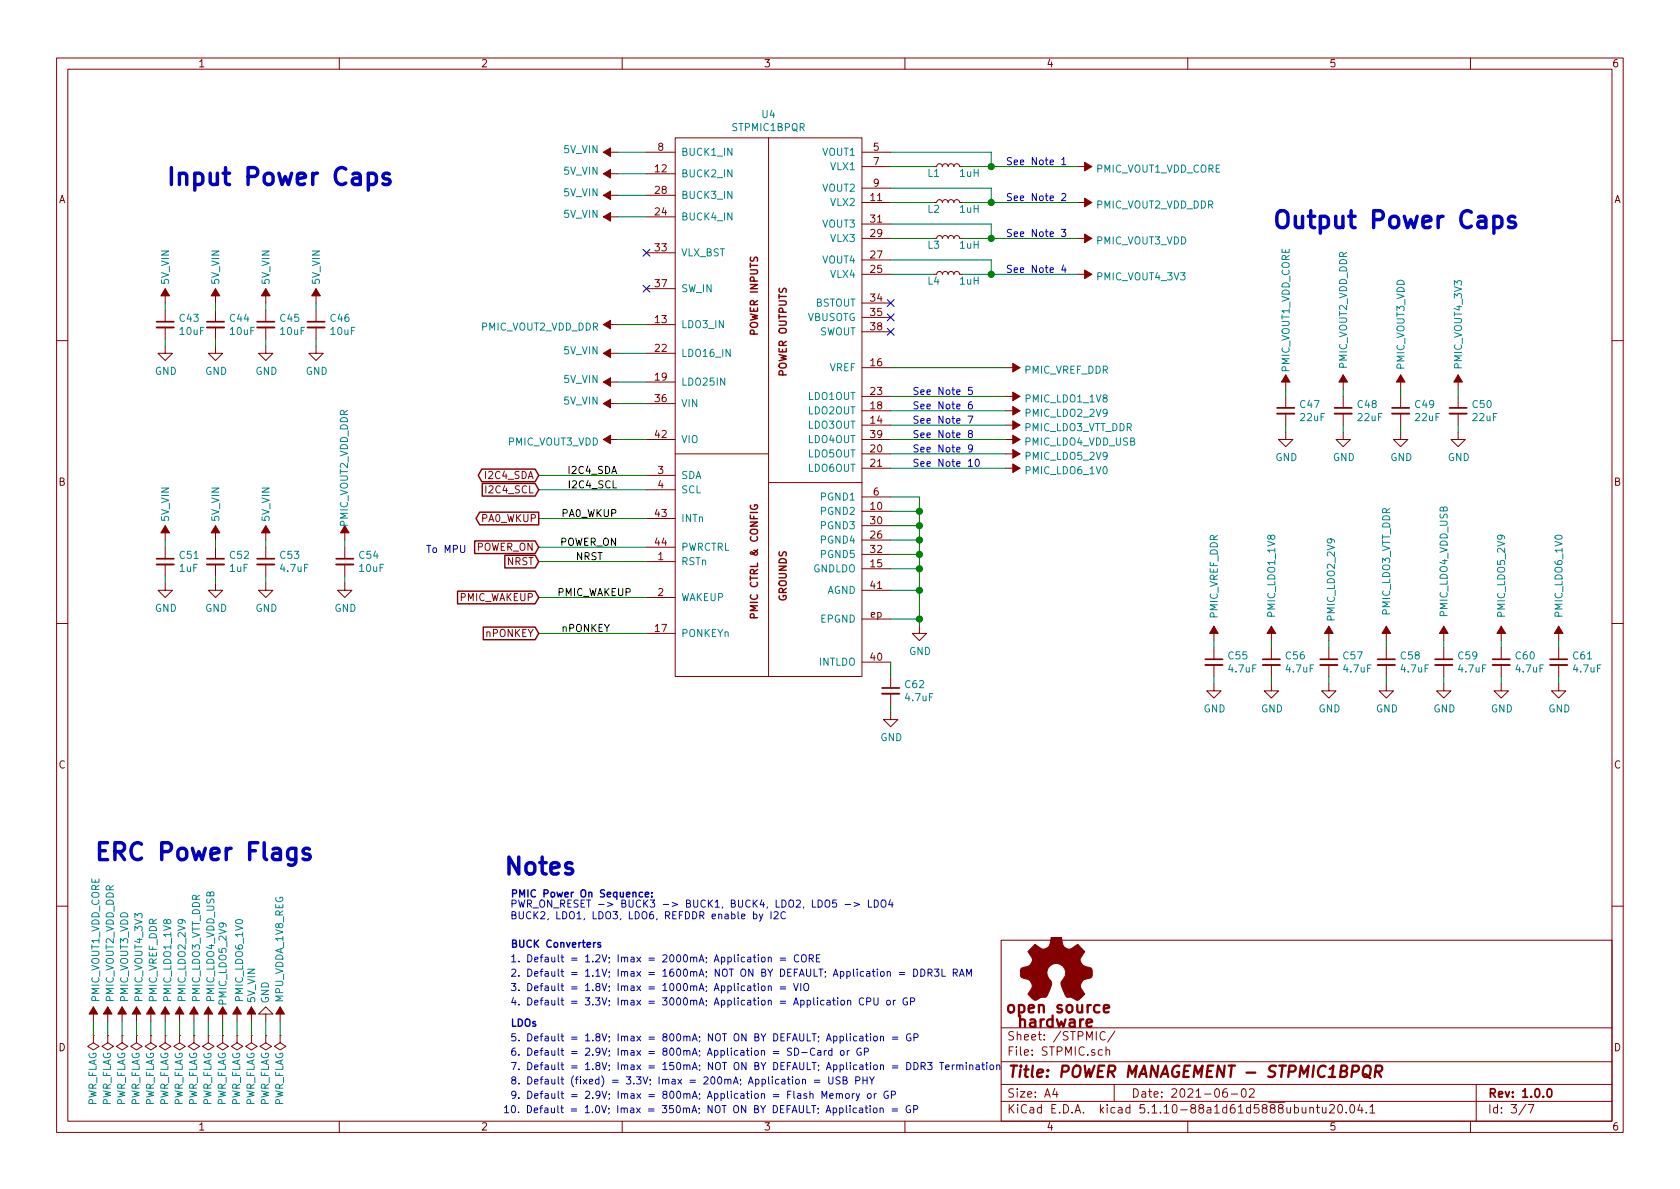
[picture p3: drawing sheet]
<svg xmlns="http://www.w3.org/2000/svg" width="297mm" height="210mm" viewBox="0 0 297 210" stroke-linecap="round" stroke-linejoin="round" font-family="sans-serif">
<g fill="none" stroke="#840000" stroke-width=".18">
<path d="M10 10.3h277v189.9h-277zM12 12.2h273v186.1h-273zM60 10.3v1.9M110 10.3v1.9M160 10.3v1.9M210 10.3v1.9M260 10.3v1.9M106.7 26.9h2.5M106.7 30.7h2.5M106.7 38.3h2.5M106.7 34.5h2.5M114.3 26.9h5.1"/>
<path d="M114.3 30.7h5.1M114.3 38.3h5.1M114.3 34.5h5.1M119.4 24.4h33v95.2h-33zM135.9 24.4v95.2M152.4 29.5h5.1M152.4 35.8h5.1M152.4 26.9h5.1M152.4 39.6h5.1M152.4 33.3h5.1M165.6 35.8l.1-.3 .3-.2 .4 .1 .2 .4 .2-.3 .2-.2 .5 .1 .1 .4 .2-.3 .2-.2 .5 .1 .2 .4 .2-.4 .3-.1 .4 .2 .1 .3M165.6 29.5l.1-.4 .3-.1 .4 .1 .2 .4 .2-.4 .2-.1 .5 .1 .1 .4 .2-.4 .2-.1 .5 .1 .2 .4 .2-.4 .3-.1 .4 .2 .1 .3"/>
<path d="M190.5 29.5h2.5M190.5 35.8h2.5M29.2 51v2.6M29.2 54.9v2M29.2 57.9v2M38.1 51v2.6M38.1 54.9v2M38.1 57.9v2M47 51v2.6M47 54.9v2M47 57.9v2M55.9 51v2.6"/>
<path d="M55.9 54.9v2M55.9 57.9v2M106.7 57.4h2.5M114.3 57.4h5.1M114.3 44.7h5.1M114.3 51h5.1M152.4 42.2h5.1M152.4 48.5h5.1M152.4 46h5.1M152.4 53.6h5.1M152.4 56.1h5.1M152.4 58.7h5.1"/>
<path d="M165.6 48.5l.1-.3 .3-.2 .4 .1 .2 .4 .2-.3 .2-.2 .5 .1 .1 .4 .2-.3 .2-.2 .5 .1 .2 .4 .2-.4 .3-.1 .4 .2 .1 .3M165.6 42.2l.1-.4 .3-.1 .4 .1 .2 .4 .2-.4 .2-.1 .5 .1 .1 .4 .2-.4 .2-.1 .5 .1 .2 .4 .2-.4 .3-.1 .4 .2 .1 .3M190.5 42.2h2.5M190.5 48.5h2.5M10 60.2h2M29.2 61.2v1.3h1.3l-1.3 1.2-1.3-1.2h1.3M38.1 61.2v1.3h1.3l-1.3 1.2-1.3-1.2h1.3M47 61.2v1.3h1.3l-1.3 1.2-1.3-1.2h1.3M55.9 61.2v1.3h1.2l-1.2 1.2-1.3-1.2h1.3M106.7 77.7h2.5M106.7 62.5h2.5M106.7 71.4h2.5"/>
<path d="M106.7 67.6h2.5M114.3 77.7h5.1M114.3 62.5h5.1M114.3 71.4h5.1M114.3 67.6h5.1M152.4 70.1h5.1M152.4 65h5.1M152.4 75.2h5.1M152.4 77.7h5.1M152.4 72.6h5.1M177.8 70.1h2.5M177.8 65h2.5"/>
<path d="M177.8 75.2h2.5M177.8 77.7h2.5M177.8 72.6h2.5M227.3 76.4v1.3h1.3l-1.3 1.3-1.2-1.3h1.2M227.3 66.3v2.5M227.3 70.1v2M227.3 73.1v2.1M237.5 76.4v1.3h1.3l-1.3 1.3-1.3-1.3h1.3M237.5 66.3v2.5M237.5 70.1v2M237.5 73.1v2.1M247.6 76.4v1.3h1.3l-1.3 1.3-1.2-1.3h1.2"/>
<path d="M247.6 66.3v2.5M247.6 70.1v2M247.6 73.1v2.1M257.8 76.4v1.3h1.3l-1.3 1.3-1.3-1.3h1.3M257.8 66.3v2.5M257.8 70.1v2M257.8 73.1v2.1M285 60.2h2M29.2 93v2.5M29.2 96.8v2M29.2 99.8v2M38.1 93v2.5"/>
<path d="M38.1 96.8v2M38.1 99.8v2M47 93v2.5M47 96.8v2M47 99.8v2M61 93v2.5M61 96.8v2M61 99.8v2M114.3 99.3h5.1M114.3 84.1h5.1M114.3 86.6h5.1M114.3 91.7h5.1"/>
<path d="M114.3 96.8h5.1M119.4 80.3h16.5M135.9 85.3h16.5M152.4 82.8h5.1M152.4 80.3h5.1M152.4 90.4h5.1M152.4 95.5h5.1M152.4 93h5.1M152.4 98h5.1M152.4 87.9h5.1M177.8 82.8h2.5M177.8 80.3h2.5"/>
<path d="M10 110.3h2M29.2 103.1v1.3h1.3l-1.3 1.3-1.3-1.3h1.3M38.1 103.1v1.3h1.3l-1.3 1.3-1.3-1.3h1.3M47 103.1v1.3h1.3l-1.3 1.3-1.3-1.3h1.3M61 103.1v1.3h1.2l-1.2 1.3-1.3-1.3h1.3M114.3 112h5.1M114.3 105.7h5.1M152.4 100.6h5.1M152.4 117.1h5.1M152.4 104.4h5.1M152.4 109.5h5.1M157.5 119.6v2.1"/>
<path d="M162.6 110.7v1.3h1.2l-1.2 1.3-1.3-1.3h1.3M214.6 110.7v2.6M214.6 114.5v2.1M214.6 117.6v2M224.8 110.7v2.6M224.8 114.5v2.1M224.8 117.6v2M234.9 110.7v2.6M234.9 114.5v2.1M234.9 117.6v2M245.1 110.7v2.6M245.1 114.5v2.1"/>
<path d="M245.1 117.6v2M255.3 110.7v2.6M255.3 114.5v2.1M255.3 117.6v2M265.4 110.7v2.6M265.4 114.5v2.1M265.4 117.6v2M275.6 110.7v2.6M275.6 114.5v2.1M275.6 117.6v2M285 110.3h2M157.5 126v1.2h1.2l-1.2 1.3-1.3-1.3h1.3"/>
<path d="M157.5 122.7v2M214.6 120.9v1.3h1.3l-1.3 1.2-1.2-1.2h1.2M224.8 120.9v1.3h1.3l-1.3 1.2-1.3-1.2h1.3M234.9 120.9v1.3h1.3l-1.3 1.2-1.2-1.2h1.2M245.1 120.9v1.3h1.3l-1.3 1.2-1.3-1.2h1.3M255.3 120.9v1.3h1.2l-1.2 1.2-1.3-1.2h1.3M265.4 120.9v1.3h1.3l-1.3 1.2-1.2-1.2h1.2M275.6 120.9v1.3h1.3l-1.3 1.2-1.3-1.2h1.3M10 160.2h2M16.5 178v2.6M19 178v2.6M21.6 178v2.6"/>
<path d="M24.1 178v2.6M26.7 178v2.6M29.2 178v2.6M31.7 178v2.6M34.3 178v2.6M36.8 178v2.6M39.4 178v2.6M41.9 178v2.6M44.4 178v2.6M47 179.3h1.3l-1.3-1.3-1.3 1.3h1.3v1.3M49.5 178v2.6M177 166.3h108v32h-108z"/>
<path d="M285 160.2h2M16.5 183.1v1.3l1 .6-1 .7-1-.7 1-.6M16.5 183.1h.1M19 183.1v1.3l1.1 .6-1.1 .7-1-.7 1-.6M19 183.1h.1M21.6 183.1v1.3l1 .6-1 .7-1-.7 1-.6M21.6 183.1h.1M24.1 183.1v1.3l1 .6-1 .7-1-.7 1-.6M24.1 183.1h.1M26.7 183.1v1.3l1 .6-1 .7-1-.7 1-.6M26.7 183.1h.1M29.2 183.1v1.3l1 .6-1 .7-1-.7 1-.6"/>
<path d="M29.2 183.1h.1M31.7 183.1v1.3l1.1 .6-1.1 .7-1-.7 1-.6M31.7 183.1h.1M34.3 183.1v1.3l1 .6-1 .7-1-.7 1-.6M34.3 183.1h.1M36.8 183.1v1.3l1 .6-1 .7-1-.7 1-.6M36.8 183.1h.1M39.4 183.1v1.3l1 .6-1 .7-1-.7 1-.6M39.4 183.1h.1M41.9 183.1v1.3l1 .6-1 .7-1-.7 1-.6M41.9 183.1h.1M44.4 183.1v1.3l1.1 .6-1.1 .7-1-.7 1-.6"/>
<path d="M44.4 183.1h.1M47 183.1v1.3l1 .6-1 .7-1-.7 1-.6M47 183.1h.1M49.5 183.1v1.3l1 .6-1 .7-1-.7 1-.6M49.5 183.1h.1M60 198.3v1.9M110 198.3v1.9M160 198.3v1.9M177 194.8h108M177 191.8h108M177 187.8h108M177 181.8h108"/>
<path d="M186.5 192.5l-.4 1h1M186.8 193v1M194.9 185.7l-.4-.1-.3 .3 .1 .6 .2 .1 .4-.1M195.4 182.6a.59 .59 0 0 0-.7 0 .59 .59 0 0 0-.2 .7 .56 .56 0 0 0 .3 .5 .56 .56 0 0 0 .6 0M195.6 185.7l.2-.1 .3 .1 .1 .9M195.6 185.1v1.5M197 191.8v3M197.1 182.3l-1.3 2M210 198.3v1.9M216.9 192.5a.62 .62 0 0 0-.7 .7l.1 .7 .2 .1 .5-.1v-.5l-.1-.2-.4-.1-.3 .3M217.7 193.5h1.1M219.6 192.7l.4-.2a.94 .94 0 0 1 0 1.5 .82 .82 0 0 1-.4-1.3z"/>
<path d="M220.9 192.7l.2-.2h.4l.2 .2 .1 .3-1 1h1M231.6 196l.2-.2 .4 .1v.9M231.6 195.8v1M232.7 195.8h.6M232.9 195.3v1.3l.4 .2M233.8 195.8l.1 .9 .3 .1 .2-.1M234.4 195.8v1M235.1 195.5l.2-.2h.4l.2 .5-.9 1h.9M236.7 195.4l.3-.1a.94 .94 0 0 1 0 1.5h-.1a1 1 0 0 1-.2-1.4zM238 196.7v.1M238.8 195.5l.3-.2a.94 .94 0 0 1 0 1.5 .82 .82 0 0 1-.3-1.3zM240.4 195.2l-.3 1.1h.9"/>
<path d="M240.8 195.8v1M241.6 196.7v.1M242.2 195.8l.4-.5v1.5M242.2 196.8h.9M260 198.3v1.9M261 191.8v6.5M269.8 195.2l-1.2 2M270.2 195.3h1l-.6 1.5"/>
</g>
<g fill="none" stroke="#840000" stroke-width=".3">
<path d="M27.7 56.9h3M36.6 56.9h3M45.5 56.9h3M54.4 56.9h3M225.8 72.1h3.1M236 72.1h3M246.1 72.1h3.1M256.3 72.1h3M27.7 98.8h3M36.6 98.8h3M45.5 98.8h3M59.4 98.8h3.1"/>
<path d="M213.1 116.6h3.1M223.3 116.6h3M233.4 116.6h3.1M243.6 116.6h3M253.7 116.6h3.1M263.9 116.6h3.1M274.1 116.6h3M156 121.7h3M273.7 192.6l.3-.1a.94 .94 0 0 1 0 1.5h-.1a1 1 0 0 1-.2-1.4z"/>
</g>
<path d="M178.3 177.9a.56 .56 0 0 1 1 .2v.6a.54 .54 0 0 1-.5 .4 .54 .54 0 0 1-.5-.4zM241.2 188.7a.66 .66 0 0 1 1.1 0 1.49 1.49 0 0 1-.6 1.7l-.6-.1a1.49 1.49 0 0 1 .1-1.6zM241.3 190a.92 .92 0 0 1 .8 .5l.2 .1M243.2 189.5h.7a.56 .56 0 0 0 .5-.5 .56 .56 0 0 0-.3-.6h-.8l-.2 2M243.6 189.5l.6 .9" fill="none" stroke="#840000" stroke-width=".41"/>
<g fill="none" stroke="#840000" stroke-width=".33">
<path d="M27.7 57.9h3M36.6 57.9h3M45.5 57.9h3M54.4 57.9h3M225.8 73.1h3.1M236 73.1h3M246.1 73.1h3.1M256.3 73.1h3M27.7 99.8h3M36.6 99.8h3M45.5 99.8h3M59.4 99.8h3.1"/>
<path d="M213.1 117.6h3.1M223.3 117.6h3M233.4 117.6h3.1M243.6 117.6h3M253.7 117.6h3.1M263.9 117.6h3.1M274.1 117.6h3M156 122.7h3"/>
</g>
<g fill="#840000" stroke="#840000" stroke-width=".18">
<path d="M255.3 110.7l.7 1.3h-1.5z"/>
<path d="M275.6 110.7l.8 1.3h-1.6z"/>
<path d="M16.5 178l.8 1.3h-1.6z"/>
<path d="M24.1 178l.8 1.3h-1.5z"/>
<path d="M21.6 178l.8 1.3h-1.6z"/>
<path d="M19 178l.8 1.3h-1.5z"/>
<path d="M191.8 41.4l1.2 .8-1.2 .7z"/>
<path d="M38.1 93l.8 1.2h-1.6z"/>
<path d="M47 93l.8 1.2h-1.6z"/>
<path d="M179.1 69.3l1.2 .8-1.2 .8z"/>
<path d="M179.1 82l1.2 .8-1.2 .8z"/>
<path d="M191.8 47.7l1.2 .8-1.2 .8z"/>
<path d="M191.8 28.7l1.2 .8-1.2 .7z"/>
<path d="M191.8 35l1.2 .8-1.2 .8z"/>
<path d="M179.1 64.3l1.2 .7-1.2 .8z"/>
<path d="M179.1 74.4l1.2 .8-1.2 .7z"/>
<path d="M179.1 77l1.2 .7-1.2 .8z"/>
<path d="M227.3 66.3l.8 1.3h-1.5z"/>
<path d="M247.6 66.3l.8 1.3h-1.5z"/>
<path d="M257.8 66.3l.8 1.3h-1.6z"/>
<path d="M224.8 110.7l.8 1.3h-1.6z"/>
<path d="M245.1 110.7l.8 1.3h-1.6z"/>
<path d="M61 93l.7 1.2h-1.5z"/>
<path d="M106.7 77.7l1.2-.7v1.5z"/>
<path d="M179.1 71.9l1.2 .7-1.2 .8z"/>
<path d="M106.7 57.4l1.2-.8v1.6z"/>
<path d="M106.7 62.5l1.2-.8v1.5z"/>
<path d="M234.9 110.7l.8 1.3h-1.5z"/>
<path d="M31.7 178l.8 1.3h-1.5z"/>
<path d="M237.5 66.3l.8 1.3h-1.6z"/>
<path d="M29.2 93l.8 1.2h-1.6z"/>
<path d="M49.5 178l.8 1.3h-1.5z"/>
<path d="M179.1 79.5l1.2 .8-1.2 .7z"/>
<path d="M39.4 178l.7 1.3h-1.5z"/>
<path d="M265.4 110.7l.8 1.3h-1.5z"/>
<path d="M183 167l.7 .5a1.22 1.22 0 0 0 1.3 .2 1.22 1.22 0 0 0 .8-1.2l.1-.7h1.8a1.89 1.89 0 0 0 .8 1.9 .98 .98 0 0 0 1.4-.2l.7-.5 1.2 1.3-.5 .7a1.15 1.15 0 0 0-.2 1.2 1.15 1.15 0 0 0 .9 .7l.9 .3a1.87 1.87 0 0 1 .1 1.6l-.6 .2a1.27 1.27 0 0 0-1.2 .8 1.27 1.27 0 0 0 .2 1.3l.4 .7-1 1-.2 .1h-.3a1.47 1.47 0 0 0-1.6-.5l-.5-.7a4 4 0 0 1-.6-2l.1-.2a1.71 1.71 0 0 0 .4-2.6 1.71 1.71 0 0 0-2.6 0 1.71 1.71 0 0 0 .3 2.6 1.38 1.38 0 0 1-.2 1.4l-.7 1.4a1.78 1.78 0 0 0-1.6 .6h-.3l-.3-.1-1-1 .5-.7a1.34 1.34 0 0 0 .1-1.4 1.34 1.34 0 0 0-1.3-.7 .7 .7 0 0 1-.6-1l.1-.7 .2-.2a2.1 2.1 0 0 0 1.7-.8 .91 .91 0 0 0-.2-1.3l-.5-.7z"/>
<path d="M26.7 178l.7 1.3h-1.5z"/>
<path d="M29.2 178l.8 1.3h-1.6z"/>
<path d="M41.9 178l.8 1.3h-1.6z"/>
<path d="M34.3 178l.8 1.3h-1.6z"/>
<path d="M36.8 178l.8 1.3h-1.5z"/>
<path d="M106.7 26.9l1.2-.7v1.5z"/>
<path d="M44.4 178l.8 1.3h-1.5z"/>
<path d="M214.6 110.7l.8 1.3h-1.5z"/>
<path d="M106.7 71.4l1.2-.8v1.5z"/>
<path d="M38.1 51l.8 1.3h-1.6z"/>
<path d="M29.2 51l.8 1.3h-1.6z"/>
<path d="M47 51l.8 1.3h-1.6z"/>
<path d="M106.7 30.7l1.2-.7v1.5z"/>
<path d="M55.9 51l.7 1.3h-1.5z"/>
<path d="M106.7 34.5l1.2-.7v1.5z"/>
<path d="M106.7 38.3l1.2-.7v1.5z"/>
<path d="M106.7 67.6l1.2-.8v1.5z"/>
</g>
<path d="M83.9 95.7h10.7l.6 1.1-.6 1.1h-10.7zM84.8 90.6h10.4v2.2h-10.4l-.6-1.1zM85.2 83h9.4l.6 1.1-.6 1.1h-9.4l-.6-1.1zM85.3 85.5h9.3l.6 1.1-.6 1.1h-9.3zM89.3 98.2h5.3l.6 1.1-.6 1.1h-5.3zM132.7 89.4a.59 .59 0 0 0 .6 .7 .59 .59 0 0 0 .6-.7l-.5-.1v.2M80.9 104.5h13.7l.6 1.2-.6 1.1h-13.7zM85.4 110.9h9.2l.6 1.1-.6 1.1h-9.2zM133.3 109.2v-.6h-.5l-.1 .2v.4h1.2" fill="none" stroke="#840000" stroke-width=".25"/>
<g fill="none" stroke="#008400" stroke-width=".18">
<path d="M109.2 26.9h5.1M109.2 30.7h5.1M109.2 34.5h5.1M109.2 38.3h5.1M157.5 29.5h7.6M157.5 26.9h17.8v2.6M157.5 33.3h17.8v2.5M157.5 39.6h17.8v2.6M157.5 35.8h7.6M170.2 29.5h20.3M170.2 35.8h20.3M29.2 53.6v1.3"/>
<path d="M29.2 59.9v1.3M38.1 53.6v1.3M38.1 59.9v1.3M47 53.6v1.3M47 59.9v1.3M55.9 53.6v1.3M55.9 59.9v1.3M109.2 57.4h5.1M157.5 46h17.8v2.5M157.5 48.5h7.6M157.5 42.2h7.6M170.2 48.5h20.3"/>
<path d="M170.2 42.2h20.3M109.2 62.5h5.1M109.2 67.6h5.1M109.2 71.4h5.1M109.2 77.7h5.1M157.5 77.7h20.3M157.5 65h20.3M157.5 75.2h20.3M157.5 72.6h20.3M157.5 70.1h20.3M227.3 68.8v1.3M227.3 75.2v1.2"/>
<path d="M237.5 68.8v1.3M237.5 75.2v1.2M247.6 68.8v1.3M247.6 75.2v1.2M257.8 68.8v1.3M257.8 75.2v1.2M29.2 95.5v1.3M38.1 95.5v1.3M47 95.5v1.3M61 95.5v1.3M95.2 99.3h19.1M95.2 86.6h19.1"/>
<path d="M95.2 84.1h19.1M95.2 96.8h19.1M95.2 91.7h19.1M157.5 90.4h5.1M157.5 87.9h5.1v22.8M157.5 93h5.1M157.5 98h5.1M157.5 95.5h5.1M157.5 80.3h20.3M157.5 82.8h20.3M29.2 101.8v1.3M38.1 101.8v1.3"/>
<path d="M47 101.8v1.3M61 101.8v1.3M95.2 112h19.1M95.2 105.7h19.1M157.5 117.1v2.5M157.5 109.5h5.1M157.5 104.4h5.1M157.5 100.6h5.1M214.6 113.3v1.2M214.6 119.6v1.3M224.8 113.3v1.2M224.8 119.6v1.3"/>
<path d="M234.9 113.3v1.2M234.9 119.6v1.3M245.1 113.3v1.2M245.1 119.6v1.3M255.3 113.3v1.2M255.3 119.6v1.3M265.4 113.3v1.2M265.4 119.6v1.3M275.6 113.3v1.2M275.6 119.6v1.3M157.5 124.7v1.3M16.5 180.6v2.5"/>
<path d="M19 180.6v2.5M21.6 180.6v2.5M24.1 180.6v2.5M26.7 180.6v2.5M29.2 180.6v2.5M31.7 180.6v2.5M34.3 180.6v2.5M36.8 180.6v2.5M39.4 180.6v2.5M41.9 180.6v2.5M44.4 180.6v2.5M47 180.6v2.5"/>
<path d="M49.5 180.6v2.5"/>
</g>
<path d="M113.6 157.8h-.4l-.2 .2 .1 .6h.5M114.1 158.2l.6-.1-.1-.3h-.3l-.2 .2v.6h.5M115.2 158.5v.1M115.2 157.8v.2M106.2 166.7h-.3l-.2 .1v.2l.5 .2v.3h-.5" fill="none" stroke="#0000c2" stroke-width=".25"/>
<g fill="none" stroke="#0000c2" stroke-width=".18">
<path d="M187.7 28.2l.4-.3v1.2M187.7 34.3l.5-.1 .2 .4v.2l-.7 .7h.7M187.7 29.1h.7M187.7 40.6h.7l-.4 .4 .4 .2v.5l-.2 .1-.5-.1M188 46.9l-.3 .8h.8M188.3 47.3v.9M171.1 73.6h.9l-.6 1.2M171.4 76.7l-.1-.2v-.3l.4-.1 .2 .1v.3l-.6 .2-.1 .2v.3l.2 .2h.3l.2-.2v-.4l-.2-.1M171.8 71l-.4 .1a.87 .87 0 0 0 0 1.2l.5-.1v-.6l-.5-.1-.2 .3M171.9 68.5h-.6l-.1 .6 .2-.1 .5 .1v.5l-.2 .2-.5-.2M171.9 79.2l-.2 .2h-.4l-.1-.2 .1-.4 .1-.1h.3l.2 .2a.97 .97 0 0 1-.2 1h-.4M171.2 82.5h.7"/>
<path d="M172.5 81.3l.2-.1a.67 .67 0 0 1 .5 .6 .67 .67 0 0 1-.5 .7l-.3-.5zM147.9 159.2h-.6l-.1 .6 .2-.2 .5 .2v.5l-.2 .1-.5-.1M149.4 159.9h1M151 159.6l1 .3-1 .4M153.5 159.2v1.2h.7M154.6 159.2a.64 .64 0 0 1 .7 .6 .64 .64 0 0 1-.7 .6zM155.9 159.3l.2-.1a.45 .45 0 0 1 .5 .4v.4l-.1 .4h-.5a.92 .92 0 0 1-.1-1.1zM157.4 159.1l-.3 .9h.8M157.7 159.6v.8M132.2 174.4h.5v.8M132.7 174.6l-.4 .1-.1 .2v.2h.5M133.2 174.3h.5"/>
<path d="M133.2 161.7l.4-.1 .2 .3-.1 .5h-.5M133.2 161.2v1.3M133.3 173.9v1.1l.4 .2M134.1 173.9v.1M134.1 168.8v.2M134.1 169.3v.8M134.1 174.3v.9M134.3 161.6l.3 .9M134.7 174.4l.4-.1 .1 .2v.6l-.3 .1-.3-.3zM134.7 169.3h.4l.1 .1v.6l-.3 .1-.3-.2zM134.9 161.6l-.5 1.2-.1 .1M135.8 174.5l.2-.2 .3 .1 .1 .8"/>
<path d="M135.8 169.4l.2-.1h.3l.1 .8M135.8 169.3v.8M135.8 174.3v.9M136.3 161.2v1.3M136.9 161.3l.4-.1 .3 .4-.8 .9h.8M137.9 174.5h1M137.9 174.9h1M137.9 169.4h1M137.9 169.8h1M138.9 161.3a.6 .6 0 0 0-.9 .4 .6 .6 0 0 0 .6 .8l.3-.1M140.3 173.9l.4 1.3 .4-1.3M141.2 169a.51 .51 0 0 0-.6 0 .51 .51 0 0 0-.2 .6 .46 .46 0 0 0 .3 .5 .46 .46 0 0 0 .5-.1"/>
<path d="M141.6 173.9v1.3M141.8 169a.45 .45 0 0 1 .7 0 .88 .88 0 0 1-.3 1.1l-.3-.1a1.07 1.07 0 0 1-.1-1zM142.2 174.1l.2-.2a.45 .45 0 0 1 .6 .4v.4l-.2 .4h-.5a.92 .92 0 0 1-.1-1zM143.1 169.5l.7-.1v-.4l-.2-.2h-.5v1.3M143.4 169.5l.4 .6M144.3 169.4h.5M145 168.8h-.7v1.3h.7M147.2 176.9h.5M147.4 176.4v1.1l.3 .2M148.1 176.4v.2M148.1 176.9v.8M148.8 176.9h.3l.2 .2-.1 .6h-.3l-.2-.1z"/>
<path d="M149.9 177l.1-.1h.3l.1 .8M149.9 176.9v.8M152.7 176.6a.6 .6 0 0 0-.8 .4 .6 .6 0 0 0 .6 .7l.2-.1M153.2 177.1l.7-.1v-.4l-.2-.2h-.5v1.3M154.5 176.4v1.1l.3 .2h.2l.2-.2v-1.1M156.9 176.9h.3l.2 .2-.1 .6h-.3l-.2-.1zM158 176.9v.8M158.3 176.9l-.3 .2M159 172h1M159 172.3h1M160.4 176.5a.59 .59 0 0 0-.7 .6 .59 .59 0 0 0 .7 .6l.1-.5h-.3M161 177.1h.6l.1-.2-.1-.3-.1-.2h-.5v1.3"/>
<path d="M161.5 171.4a.64 .64 0 0 1 .8 .6 .64 .64 0 0 1-.8 .6zM162.8 171.4a.64 .64 0 0 1 .7 .6 .64 .64 0 0 1-.7 .6zM164.1 172l.6-.1v-.4l-.1-.1h-.5v1.2M164.4 172l.4 .6M165.2 171.4h.8l-.4 .5 .3 .1 .1 .4-.2 .2-.6-.1M166.5 171.4v1.2h.7M168.6 172h.6v-.5l-.2-.1h-.4v1.2M168.9 172l.4 .6M169.6 172.6l.5-1.2 .4 1.2M169.7 172.3h.7M170.9 172.6v-1.2l.4 .9 .5-.9v1.2M140.5 185.3a.64 .64 0 0 1 .7 .7 .64 .64 0 0 1-.7 .6z"/>
<path d="M140.8 190.9l.3-.1 .2 .2-.1 .6-.3 .1-.2-.2zM141.8 186.1h.9M141.9 191l.2-.2 .3 .1v.8M141.9 190.8v.9M144 191h1M144 191.4h1M144.1 185.5a.51 .51 0 0 0-.7 0 .51 .51 0 0 0-.1 .6 .46 .46 0 0 0 .2 .5 .46 .46 0 0 0 .6-.1M144.6 185.8h.5v.8M145.1 186.1h-.4l-.1 .2v.3h.5M145.3 194.2v-1.2l.4 .9 .5-.9v1.2M145.7 185.8v.8M146.1 185.8l-.4 .2"/>
<path d="M146.5 190.4v1.1l.3 .2 .3-.1 .2-.1v-1.1M146.7 193.8l.6-.1v-.3h-.4l-.2 .2 .1 .6h.5M147.1 185.8h-.4l-.2 .2 .1 .6h.5M147.1 185.3v1.3M147.9 193.5l.2-.1h.3v.8M147.9 193.4v.8M148.4 193.6l.2-.2h.3v.8M148.5 190.5l-.4-.1-.2 .1-.1 .3 .1 .2 .5 .2 .1 .3-.2 .2-.5-.1M148.7 185.8h.3l.2 .1-.1 .7h-.3l-.2-.2zM149.1 191h.5l.1-.5-.6-.1v1.3h.5l.2-.2v-.2l-.3-.3M149.6 193.5l.1-.1 .4 .1 .1 .5-.2 .2h-.3l-.1-.1zM149.6 195.5v1.1l.2 .2"/>
<path d="M149.7 182.8v1.1l.2 .2M149.8 185.8v.8M150.2 185.8l-.4 .2M150.3 195.5v.1M150.3 195.9v.9M150.3 182.8v.1M150.3 183.2v.9M150.7 193.4v.8M151.1 193.4l-.4 .2M151.3 191.1l.6-.1 .1-.2v-.3l-.2-.1h-.5v1.3M151.4 193.4l.3 .8M151.4 196l-.3-.1-.3 .3 .2 .5h.4"/>
<path d="M151.5 183.3l-.4-.1-.2 .3 .1 .5h.5M152 193.4l-.4 1.1-.2 .2M152 196h.5v.8M152 183.3h.5l.1 .8M152.2 185.4a.59 .59 0 0 0-.7 .6 .59 .59 0 0 0 .7 .6l.1-.5h-.3M152.5 196.2l-.4 .1-.2 .2 .1 .2h.5M152.6 183.5l-.4 .1-.2 .2v.2h.6M152.6 191h.7M152.6 190.4v1.3M152.8 186l.6-.1 .1-.4-.2-.2h-.5v1.3M153 195.9h.4M153 183.2h.5"/>
<path d="M153.1 195.5v1.1l.3 .2M153.2 182.8v1.1l.3 .2M153.3 190.4v1.3M153.5 193.4h.3l.2 .1-.1 .7h-.3l-.2-.2zM153.7 190.4l.5 .7 .4-.7M153.8 195.5v.1M153.8 195.9v.9M153.9 182.8v.1M153.9 183.2v.9M154.2 191.1v.6M154.5 183.4l.2-.2 .3 .1 .1 .2-.1 .5-.3 .1-.2-.2zM154.5 196l.3-.1 .2 .2 .1 .4-.2 .2-.3 .1-.1-.2z"/>
<path d="M154.6 193.4v.8M154.9 193.4l-.3 .2M155.6 196.1l.2-.2 .3 .1 .1 .8M155.6 195.9v.9M155.7 183.4l.2-.2 .3 .1v.8M155.7 183.2v.9M157 193a.59 .59 0 0 0-.7 .6 .59 .59 0 0 0 .7 .6v-.5h-.2M157.6 193.6h.6l.1-.5-.2-.1h-.5v1.2M157.7 196.1h1M157.7 196.5h1M157.8 183.4h.9M157.8 183.8h.9"/>
<path d="M160.9 195.6a.59 .59 0 0 0-.7 .5 .59 .59 0 0 0 .7 .6l.1-.5h-.2M161 182.9a.59 .59 0 0 0-.7 .5 .59 .59 0 0 0 .7 .6l.1-.5h-.3M161.5 196.2l.7-.1v-.5l-.2-.1h-.5v1.3M161.6 183.5l.6-.1 .1-.2v-.3l-.2-.1h-.5v1.3M161.6 187.9a.64 .64 0 0 1 .7 .6 .64 .64 0 0 1-.7 .6zM162.9 188.5h.6l.1-.2-.1-.3-.2-.1h-.4v1.2M163.2 188.5l.4 .6M164 187.9h.8l-.4 .5 .3 .1v.5l-.1 .1-.6-.1M166.1 187.9h.8M166.5 187.9v1.2M167.2 188.7l.6-.1v-.2l-.4-.1-.2 .2 .1 .6h.5M168.4 188.3v.8"/>
<path d="M168.7 188.3l-.2 .1-.1 .1M169.2 188.4l.1-.1 .3 .1 .1 .7M169.2 188.3v.8M169.7 188.5l.2-.2 .3 .1 .1 .7M170.8 187.9v.1M170.8 188.3v.8M171.4 188.4l.2-.1 .3 .1 .1 .7M171.4 188.3v.8M172.6 188.4h.5l.1 .7M173.2 188.6l-.5 .1-.2 .1 .1 .3h.6M173.6 188.3h.5M173.8 187.9v1.1l.3 .1"/>
<path d="M174.5 187.9v.1M174.5 188.3v.8M175.1 188.4l.3-.1 .3 .2-.1 .6h-.3l-.2-.1zM176.2 188.4l.2-.1 .3 .1 .1 .7M176.2 188.3v.8"/>
</g>
<path d="M65.1 30.8l.3-.2h.6l.4 .3 .1 .3v.8l-.1 .4-.4 .2h-.6l-.3-.1M68.8 30.8l-.2-.2h-.5l-.3 .2-.1 .3 .1 .4 1 .3 .2 .2-.2 .5-.2 .1h-.6l-.3-.1M264.1 38.4l.3-.2h.6l.4 .3 .2 .3v.9l-.2 .3-.4 .3h-.6l-.3-.2M267.8 38.4l-.2-.2h-.5l-.2 .2-.2 .3 .2 .4 .9 .3 .2 .3-.2 .4-.2 .2h-.6l-.3-.2M54.7 150.2l-.3-.2h-.4l-.3 .2-.1 .2 .1 .5 1 .2 .2 .3-.2 .5-.3 .1h-.6l-.2-.1" fill="none" stroke="#0000c2" stroke-width=".61"/>
<g fill="#008400" stroke="#008400" stroke-width=".25">
<circle cx="162.6" cy="93" r=".51"/>
<circle cx="175.3" cy="29.5" r=".51"/>
<circle cx="162.6" cy="95.5" r=".51"/>
<circle cx="162.6" cy="109.5" r=".51"/>
<circle cx="175.3" cy="48.5" r=".51"/>
<circle cx="162.6" cy="104.4" r=".51"/>
<circle cx="162.6" cy="90.4" r=".51"/>
<circle cx="175.3" cy="42.2" r=".51"/>
<circle cx="162.6" cy="98" r=".51"/>
<circle cx="162.6" cy="100.6" r=".51"/>
<circle cx="175.3" cy="35.8" r=".51"/>
</g>
<path d="M113.7 50.4l1.2 1.3M113.7 44.1l1.2 1.2M114.9 50.4l-1.2 1.3M114.9 44.1l-1.2 1.2M156.9 58.1l1.2 1.2M156.9 53l1.2 1.2M156.9 55.5l1.2 1.2M158.1 58.1l-1.2 1.2M158.1 53l-1.2 1.2M158.1 55.5l-1.2 1.2" fill="none" stroke="#000084" stroke-width=".18"/>
<g font-size="4.2" fill="#0000c2">
<text x="29.2" y="32.8">Input Power Caps</text>
<text x="224.8" y="40.4">Output Power Caps</text>
<text x="16.5" y="152.2">ERC Power Flags</text>
<text x="88.9" y="154.7">Notes</text>
</g>
<g font-size="2.8" fill="#840000">
<text x="179.3" y="179.1">open source</text>
<text x="180.5" y="181.7">hardware</text>
<text x="178" y="190.5">Title: POWER MANAGEMENT - STPMIC1BPQR</text>
</g>
<g font-size="2.1" fill="#840000">
<text x="178" y="184">Sheet: /STPMIC/</text>
<text x="178" y="186.7">File: STPMIC.sch</text>
<text x="178" y="196.9">KiCad E.D.A. kicad 5.1.10-88a1d61d5888ubuntu20.04.1</text>
<text x="178" y="194.1">Size: A4</text>
<text x="200" y="194.1">Date: 2021-06-02</text>
<text x="263" y="194.1">Rev: 1.0.0</text>
<text x="263" y="196.9">Id: 3/7</text>
</g>
<g font-size="1.8" fill="#840000">
<text x="35" y="11.9">1</text>
<text x="85" y="11.9">2</text>
<text x="135" y="11.9">3</text>
<text x="185" y="11.9">4</text>
<text x="235" y="11.9">5</text>
<text x="285" y="11.9">6</text>
<text x="116.4" y="26.7">8</text>
<text x="154.5" y="26.7">5</text>
<text x="154.5" y="29.2">7</text>
<text x="10.4" y="35.9">A</text>
<text x="115.9" y="30.5">12</text>
<text x="115.9" y="34.3">28</text>
<text x="154" y="35.6">11</text>
<text x="154.5" y="33">9</text>
<text x="285.4" y="35.9">A</text>
<text x="115.9" y="38.1">24</text>
<text x="154" y="41.9">29</text>
<text x="154" y="39.4">31</text>
<text x="115.9" y="44.4">33</text>
<text x="154" y="45.7">27</text>
<text x="115.9" y="50.8">37</text>
<text x="154" y="48.3">25</text>
<text x="154" y="53.3">34</text>
<text x="115.9" y="57.1">13</text>
<text x="134" y="59.2" transform="rotate(-90 134 59.2)">POWER INPUTS</text>
<text x="154" y="55.9">35</text>
<text x="154" y="58.4">38</text>
<text x="115.9" y="62.2">22</text>
<text x="154" y="64.8">16</text>
<text x="115.9" y="67.3">19</text>
<text x="115.9" y="71.1">36</text>
<text x="139.1" y="66.5" transform="rotate(-90 139.1 66.5)">POWER OUTPUTS</text>
<text x="154" y="69.8">23</text>
<text x="115.9" y="77.5">42</text>
<text x="154" y="74.9">14</text>
<text x="154" y="72.4">18</text>
<text x="154" y="77.5">39</text>
<text x="116.4" y="83.8">3</text>
<text x="154" y="80">20</text>
<text x="154" y="82.5">21</text>
<text x="10.4" y="85.9">B</text>
<text x="86" y="84.7">I2C4_SDA</text>
<text x="86.2" y="87.2">I2C4_SCL</text>
<text x="116.4" y="86.4">4</text>
<text x="154.5" y="87.6">6</text>
<text x="285.4" y="85.9">B</text>
<text x="85.2" y="92.3">PA0_WKUP</text>
<text x="115.9" y="91.4">43</text>
<text x="154" y="90.2">10</text>
<text x="154" y="95.2">26</text>
<text x="154" y="92.7">30</text>
<text x="84.2" y="97.4">POWER_ON</text>
<text x="89.6" y="99.9">NRST</text>
<text x="115.9" y="96.5">44</text>
<text x="116.4" y="99.1">1</text>
<text x="154" y="100.3">15</text>
<text x="154" y="97.8">32</text>
<text x="81.2" y="106.3">PMIC_WAKEUP</text>
<text x="116.4" y="105.4">2</text>
<text x="139.1" y="106.4" transform="rotate(-90 139.1 106.4)">GROUNDS</text>
<text x="154" y="104.1">41</text>
<text x="85.9" y="112.6">nPONKEY</text>
<text x="115.9" y="111.8">17</text>
<text x="134" y="108.7" transform="rotate(-90 134 108.7)">PMIC CTRL &amp; CONFIG</text>
<text x="153.9" y="109.2">ep</text>
<text x="154" y="116.8">40</text>
<text x="10.4" y="135.9">C</text>
<text x="285.4" y="135.9">C</text>
<text x="10.4" y="185.9">D</text>
<text x="285.4" y="185.9">D</text>
<text x="35" y="199.9">1</text>
<text x="85" y="199.9">2</text>
<text x="135" y="199.9">3</text>
<text x="185" y="199.9">4</text>
<text x="235" y="199.9">5</text>
<text x="285" y="199.9">6</text>
</g>
<g font-size="1.8" fill="#008484">
<text x="129.5" y="23.2">STPMIC1BPQR</text>
<text x="134.8" y="20.9">U4</text>
<text x="99.7" y="27.1">5V_VIN</text>
<text x="120.4" y="27.6">BUCK1_IN</text>
<text x="145.5" y="27.6">VOUT1</text>
<text x="99.7" y="30.9">5V_VIN</text>
<text x="99.7" y="34.7">5V_VIN</text>
<text x="120.4" y="31.4">BUCK2_IN</text>
<text x="120.4" y="35.2">BUCK3_IN</text>
<text x="145.5" y="33.9">VOUT2</text>
<text x="147" y="30.1">VLX1</text>
<text x="164.1" y="31.3">L1</text>
<text x="169.7" y="31.3">1uH</text>
<text x="193.8" y="30.5">PMIC_VOUT1_VDD_CORE</text>
<text x="99.7" y="38.5">5V_VIN</text>
<text x="120.4" y="39">BUCK4_IN</text>
<text x="145.5" y="40.3">VOUT3</text>
<text x="147" y="36.4">VLX2</text>
<text x="164.1" y="37.6">L2</text>
<text x="169.7" y="37.6">1uH</text>
<text x="193.8" y="36.9">PMIC_VOUT2_VDD_DDR</text>
<text x="120.4" y="45.3">VLX_BST</text>
<text x="145.5" y="46.6">VOUT4</text>
<text x="147" y="42.8">VLX3</text>
<text x="164.1" y="44">L3</text>
<text x="169.7" y="44">1uH</text>
<text x="193.9" y="43.2">PMIC_VOUT3_VDD</text>
<text x="29.9" y="50.3" transform="rotate(-90 29.9 50.3)">5V_VIN</text>
<text x="38.8" y="50.3" transform="rotate(-90 38.8 50.3)">5V_VIN</text>
<text x="47.7" y="50.3" transform="rotate(-90 47.7 50.3)">5V_VIN</text>
<text x="56.6" y="50.3" transform="rotate(-90 56.6 50.3)">5V_VIN</text>
<text x="120.4" y="51.7">SW_IN</text>
<text x="147" y="49.1">VLX4</text>
<text x="164.1" y="50.3">L4</text>
<text x="169.7" y="50.3">1uH</text>
<text x="194.1" y="49.6">PMIC_VOUT4_3V3</text>
<text x="31.8" y="56.9">C43</text>
<text x="31.9" y="59.2">10uF</text>
<text x="40.7" y="56.9">C44</text>
<text x="40.8" y="59.2">10uF</text>
<text x="49.6" y="56.9">C45</text>
<text x="49.7" y="59.2">10uF</text>
<text x="58.5" y="56.9">C46</text>
<text x="58.5" y="59.2">10uF</text>
<text x="85.1" y="58.5">PMIC_VOUT2_VDD_DDR</text>
<text x="120.4" y="58">LDO3_IN</text>
<text x="142.6" y="56.8">VBUSOTG</text>
<text x="144.1" y="54.2">BSTOUT</text>
<text x="144.8" y="59.3">SWOUT</text>
<text x="99.7" y="62.7">5V_VIN</text>
<text x="120.4" y="63.1">LDO16_IN</text>
<text x="146.7" y="65.7">VREF</text>
<text x="228" y="65.9" transform="rotate(-90 228 65.9)">PMIC_VOUT1_VDD_CORE</text>
<text x="238.2" y="65.2" transform="rotate(-90 238.2 65.2)">PMIC_VOUT2_VDD_DDR</text>
<text x="248.3" y="65.4" transform="rotate(-90 248.3 65.4)">PMIC_VOUT3_VDD</text>
<text x="258.5" y="65.1" transform="rotate(-90 258.5 65.1)">PMIC_VOUT4_3V3</text>
<text x="27.4" y="66.3">GND</text>
<text x="36.3" y="66.3">GND</text>
<text x="45.2" y="66.3">GND</text>
<text x="54.1" y="66.3">GND</text>
<text x="99.7" y="71.5">5V_VIN</text>
<text x="99.7" y="67.7">5V_VIN</text>
<text x="120.4" y="68.2">LDO25IN</text>
<text x="142.9" y="70.7">LDO1OUT</text>
<text x="181.1" y="66.1">PMIC_VREF_DDR</text>
<text x="181.5" y="71.2">PMIC_LDO1_1V8</text>
<text x="120.4" y="72">VIN</text>
<text x="142.9" y="75.8">LDO3OUT</text>
<text x="142.9" y="73.3">LDO2OUT</text>
<text x="181.1" y="76.2">PMIC_LDO3_VTT_DDR</text>
<text x="181.5" y="73.7">PMIC_LDO2_2V9</text>
<text x="229.9" y="72.2">C47</text>
<text x="230" y="74.5">22uF</text>
<text x="240.1" y="72.2">C48</text>
<text x="240.2" y="74.5">22uF</text>
<text x="250.3" y="72.2">C49</text>
<text x="250.3" y="74.5">22uF</text>
<text x="260.4" y="72.2">C50</text>
<text x="260.5" y="74.5">22uF</text>
<text x="89.8" y="78.8">PMIC_VOUT3_VDD</text>
<text x="120.4" y="78.4">VIO</text>
<text x="142.9" y="80.9">LDO5OUT</text>
<text x="142.9" y="83.4">LDO6OUT</text>
<text x="142.9" y="78.4">LDO4OUT</text>
<text x="181.2" y="78.8">PMIC_LDO4_VDD_USB</text>
<text x="181.5" y="83.9">PMIC_LDO6_1V0</text>
<text x="181.5" y="81.3">PMIC_LDO5_2V9</text>
<text x="225.5" y="81.5">GND</text>
<text x="235.7" y="81.5">GND</text>
<text x="245.8" y="81.5">GND</text>
<text x="256" y="81.5">GND</text>
<text x="120.4" y="84.7">SDA</text>
<text x="120.4" y="87.2">SCL</text>
<text x="145.3" y="88.5">PGND1</text>
<text x="29.9" y="92.2" transform="rotate(-90 29.9 92.2)">5V_VIN</text>
<text x="38.8" y="92.2" transform="rotate(-90 38.8 92.2)">5V_VIN</text>
<text x="47.7" y="92.2" transform="rotate(-90 47.7 92.2)">5V_VIN</text>
<text x="61.5" y="93.2" transform="rotate(-90 61.5 93.2)">PMIC_VOUT2_VDD_DDR</text>
<text x="120.4" y="92.3">INTn</text>
<text x="145.3" y="91.1">PGND2</text>
<text x="145.3" y="93.6">PGND3</text>
<text x="31.8" y="101.1">1uF</text>
<text x="31.8" y="98.8">C51</text>
<text x="40.7" y="101.1">1uF</text>
<text x="40.7" y="98.8">C52</text>
<text x="49.6" y="98.8">C53</text>
<text x="49.7" y="101.1">4.7uF</text>
<text x="63.6" y="98.8">C54</text>
<text x="63.6" y="101.1">10uF</text>
<text x="120.4" y="99.9">RSTn</text>
<text x="120.4" y="97.4">PWRCTRL</text>
<text x="143.7" y="101.2">GNDLDO</text>
<text x="145.3" y="96.1">PGND4</text>
<text x="145.3" y="98.7">PGND5</text>
<text x="120.4" y="106.3">WAKEUP</text>
<text x="146.2" y="105">AGND</text>
<text x="27.4" y="108.2">GND</text>
<text x="36.3" y="108.2">GND</text>
<text x="45.2" y="108.2">GND</text>
<text x="59.1" y="108.2">GND</text>
<text x="120.4" y="112.6">PONKEYn</text>
<text x="145.1" y="110.1">EPGND</text>
<text x="215.3" y="109.4" transform="rotate(-90 215.3 109.4)">PMIC_VREF_DDR</text>
<text x="225.5" y="109" transform="rotate(-90 225.5 109)">PMIC_LDO1_1V8</text>
<text x="236" y="109.6" transform="rotate(-90 236 109.6)">PMIC_LDO2_2V9</text>
<text x="245.8" y="108.9" transform="rotate(-90 245.8 108.9)">PMIC_LDO3_VTT_DDR</text>
<text x="256" y="109.1" transform="rotate(-90 256 109.1)">PMIC_LDO4_VDD_USB</text>
<text x="266.1" y="109" transform="rotate(-90 266.1 109)">PMIC_LDO5_2V9</text>
<text x="276.3" y="109" transform="rotate(-90 276.3 109)">PMIC_LDO6_1V0</text>
<text x="144.8" y="117.7">INTLDO</text>
<text x="160.7" y="115.8">GND</text>
<text x="217.2" y="116.6">C55</text>
<text x="217.3" y="118.9">4.7uF</text>
<text x="227.4" y="116.6">C56</text>
<text x="227.5" y="118.9">4.7uF</text>
<text x="237.6" y="116.6">C57</text>
<text x="237.7" y="118.9">4.7uF</text>
<text x="247.7" y="116.6">C58</text>
<text x="247.8" y="118.9">4.7uF</text>
<text x="257.9" y="116.6">C59</text>
<text x="258" y="118.9">4.7uF</text>
<text x="268" y="116.6">C60</text>
<text x="268.1" y="118.9">4.7uF</text>
<text x="278.2" y="116.6">C61</text>
<text x="278.3" y="118.9">4.7uF</text>
<text x="160.1" y="121.7">C62</text>
<text x="160.2" y="124">4.7uF</text>
<text x="212.8" y="126">GND</text>
<text x="223" y="126">GND</text>
<text x="233.1" y="126">GND</text>
<text x="243.3" y="126">GND</text>
<text x="253.4" y="126">GND</text>
<text x="263.6" y="126">GND</text>
<text x="273.8" y="126">GND</text>
<text x="155.7" y="131.1">GND</text>
<text x="17.6" y="177.3" transform="rotate(-90 17.6 177.3)">PMIC_VOUT1_VDD_CORE</text>
<text x="20.1" y="177.2" transform="rotate(-90 20.1 177.2)">PMIC_VOUT2_VDD_DDR</text>
<text x="22.7" y="177.2" transform="rotate(-90 22.7 177.2)">PMIC_VOUT3_VDD</text>
<text x="25.2" y="177" transform="rotate(-90 25.2 177)">PMIC_VOUT4_3V3</text>
<text x="27.7" y="177.3" transform="rotate(-90 27.7 177.3)">PMIC_VREF_DDR</text>
<text x="30.3" y="176.9" transform="rotate(-90 30.3 176.9)">PMIC_LDO1_1V8</text>
<text x="32.8" y="176.9" transform="rotate(-90 32.8 176.9)">PMIC_LDO2_2V9</text>
<text x="35.4" y="177.3" transform="rotate(-90 35.4 177.3)">PMIC_LDO3_VTT_DDR</text>
<text x="37.9" y="177.1" transform="rotate(-90 37.9 177.1)">PMIC_LDO4_VDD_USB</text>
<text x="40.1" y="177.5" transform="rotate(-90 40.1 177.5)">PMIC_LDO5_2V9</text>
<text x="43" y="176.9" transform="rotate(-90 43 176.9)">PMIC_LDO6_1V0</text>
<text x="45.1" y="177.3" transform="rotate(-90 45.1 177.3)">5V_VIN</text>
<text x="47.5" y="177.5" transform="rotate(-90 47.5 177.5)">GND</text>
<text x="50.1" y="177.3" transform="rotate(-90 50.1 177.3)">MPU_VDDA_1V8_REG</text>
<text x="17.1" y="195.7" transform="rotate(-90 17.1 195.7)">PWR_FLAG</text>
<text x="19.6" y="195.7" transform="rotate(-90 19.6 195.7)">PWR_FLAG</text>
<text x="22.1" y="195.7" transform="rotate(-90 22.1 195.7)">PWR_FLAG</text>
<text x="24.7" y="195.7" transform="rotate(-90 24.7 195.7)">PWR_FLAG</text>
<text x="27.2" y="195.7" transform="rotate(-90 27.2 195.7)">PWR_FLAG</text>
<text x="29.8" y="195.7" transform="rotate(-90 29.8 195.7)">PWR_FLAG</text>
<text x="32.3" y="195.7" transform="rotate(-90 32.3 195.7)">PWR_FLAG</text>
<text x="34.8" y="195.7" transform="rotate(-90 34.8 195.7)">PWR_FLAG</text>
<text x="37.4" y="195.7" transform="rotate(-90 37.4 195.7)">PWR_FLAG</text>
<text x="39.9" y="195.7" transform="rotate(-90 39.9 195.7)">PWR_FLAG</text>
<text x="42.5" y="195.7" transform="rotate(-90 42.5 195.7)">PWR_FLAG</text>
<text x="45" y="195.7" transform="rotate(-90 45 195.7)">PWR_FLAG</text>
<text x="47.5" y="195.7" transform="rotate(-90 47.5 195.7)">PWR_FLAG</text>
<text x="50.1" y="195.7" transform="rotate(-90 50.1 195.7)">PWR_FLAG</text>
</g>
<g font-size="1.8" fill="#0000c2">
<text x="177.8" y="29.2">See Note 1</text>
<text x="177.8" y="35.6">See Note 2</text>
<text x="177.8" y="41.9">See Note 3</text>
<text x="177.8" y="48.3">See Note 4</text>
<text x="161.3" y="69.8">See Note 5</text>
<text x="161.3" y="77.5">See Note 8</text>
<text x="161.3" y="74.9">See Note 7</text>
<text x="161.3" y="72.4">See Note 6</text>
<text x="161.3" y="80">See Note 9</text>
<text x="161.3" y="82.5">See Note 10</text>
<text x="76" y="97.8">To MPU</text>
<text x="90.2" y="160.5">PWR_ON_RESET -&gt; BUCK3 -&gt; BUCK1, BUCK4, LDO2, LDO5 -&gt; LDO4</text>
<text x="90.2" y="158.7">PMIC Power On Sequence:</text>
<text x="90.2" y="167.6">BUCK Converters</text>
<text x="90.2" y="162.6">BUCK2, LDO1, LDO3, LDO6, REFDDR enable by I2C</text>
<text x="90.2" y="172.7">2. Default = 1.1V; Imax = 1600mA; NOT ON BY DEFAULT; Application = DDR3L RAM</text>
<text x="90.2" y="170.2">1. Default = 1.2V; Imax = 2000mA; Application = CORE</text>
<text x="90.2" y="177.8">4. Default = 3.3V; Imax = 3000mA; Application = Application CPU or GP</text>
<text x="90.2" y="175.3">3. Default = 1.8V; Imax = 1000mA; Application = VIO</text>
<text x="90.2" y="181.6">LDOs</text>
<text x="90.2" y="184.1">5. Default = 1.8V; Imax = 800mA; NOT ON BY DEFAULT; Application = GP</text>
<text x="90.2" y="186.7">6. Default = 2.9V; Imax = 800mA; Application = SD-Card or GP</text>
<text x="90.2" y="189.2">7. Default = 1.8V; Imax = 150mA; NOT ON BY DEFAULT; Application = DDR3 Termination</text>
<text x="90.2" y="191.8">8. Default (fixed) = 3.3V; Imax = 200mA; Application = USB PHY</text>
<text x="88.9" y="196.8">10. Default = 1.0V; Imax = 350mA; NOT ON BY DEFAULT; Application = GP</text>
<text x="90.2" y="194.3">9. Default = 2.9V; Imax = 800mA; Application = Flash Memory or GP</text>
</g>
<g font-size="1.8">
<text x="100.8" y="83.8">I2C4_SDA</text>
<text x="101" y="86.4">I2C4_SCL</text>
<text x="99.4" y="91.4">PA0_WKUP</text>
<text x="98.9" y="96.5">POWER_ON</text>
<text x="101.9" y="99.1">NRST</text>
<text x="98.5" y="105.4">PMIC_WAKEUP</text>
<text x="99.4" y="111.8">nPONKEY</text>
</g>
</svg>
